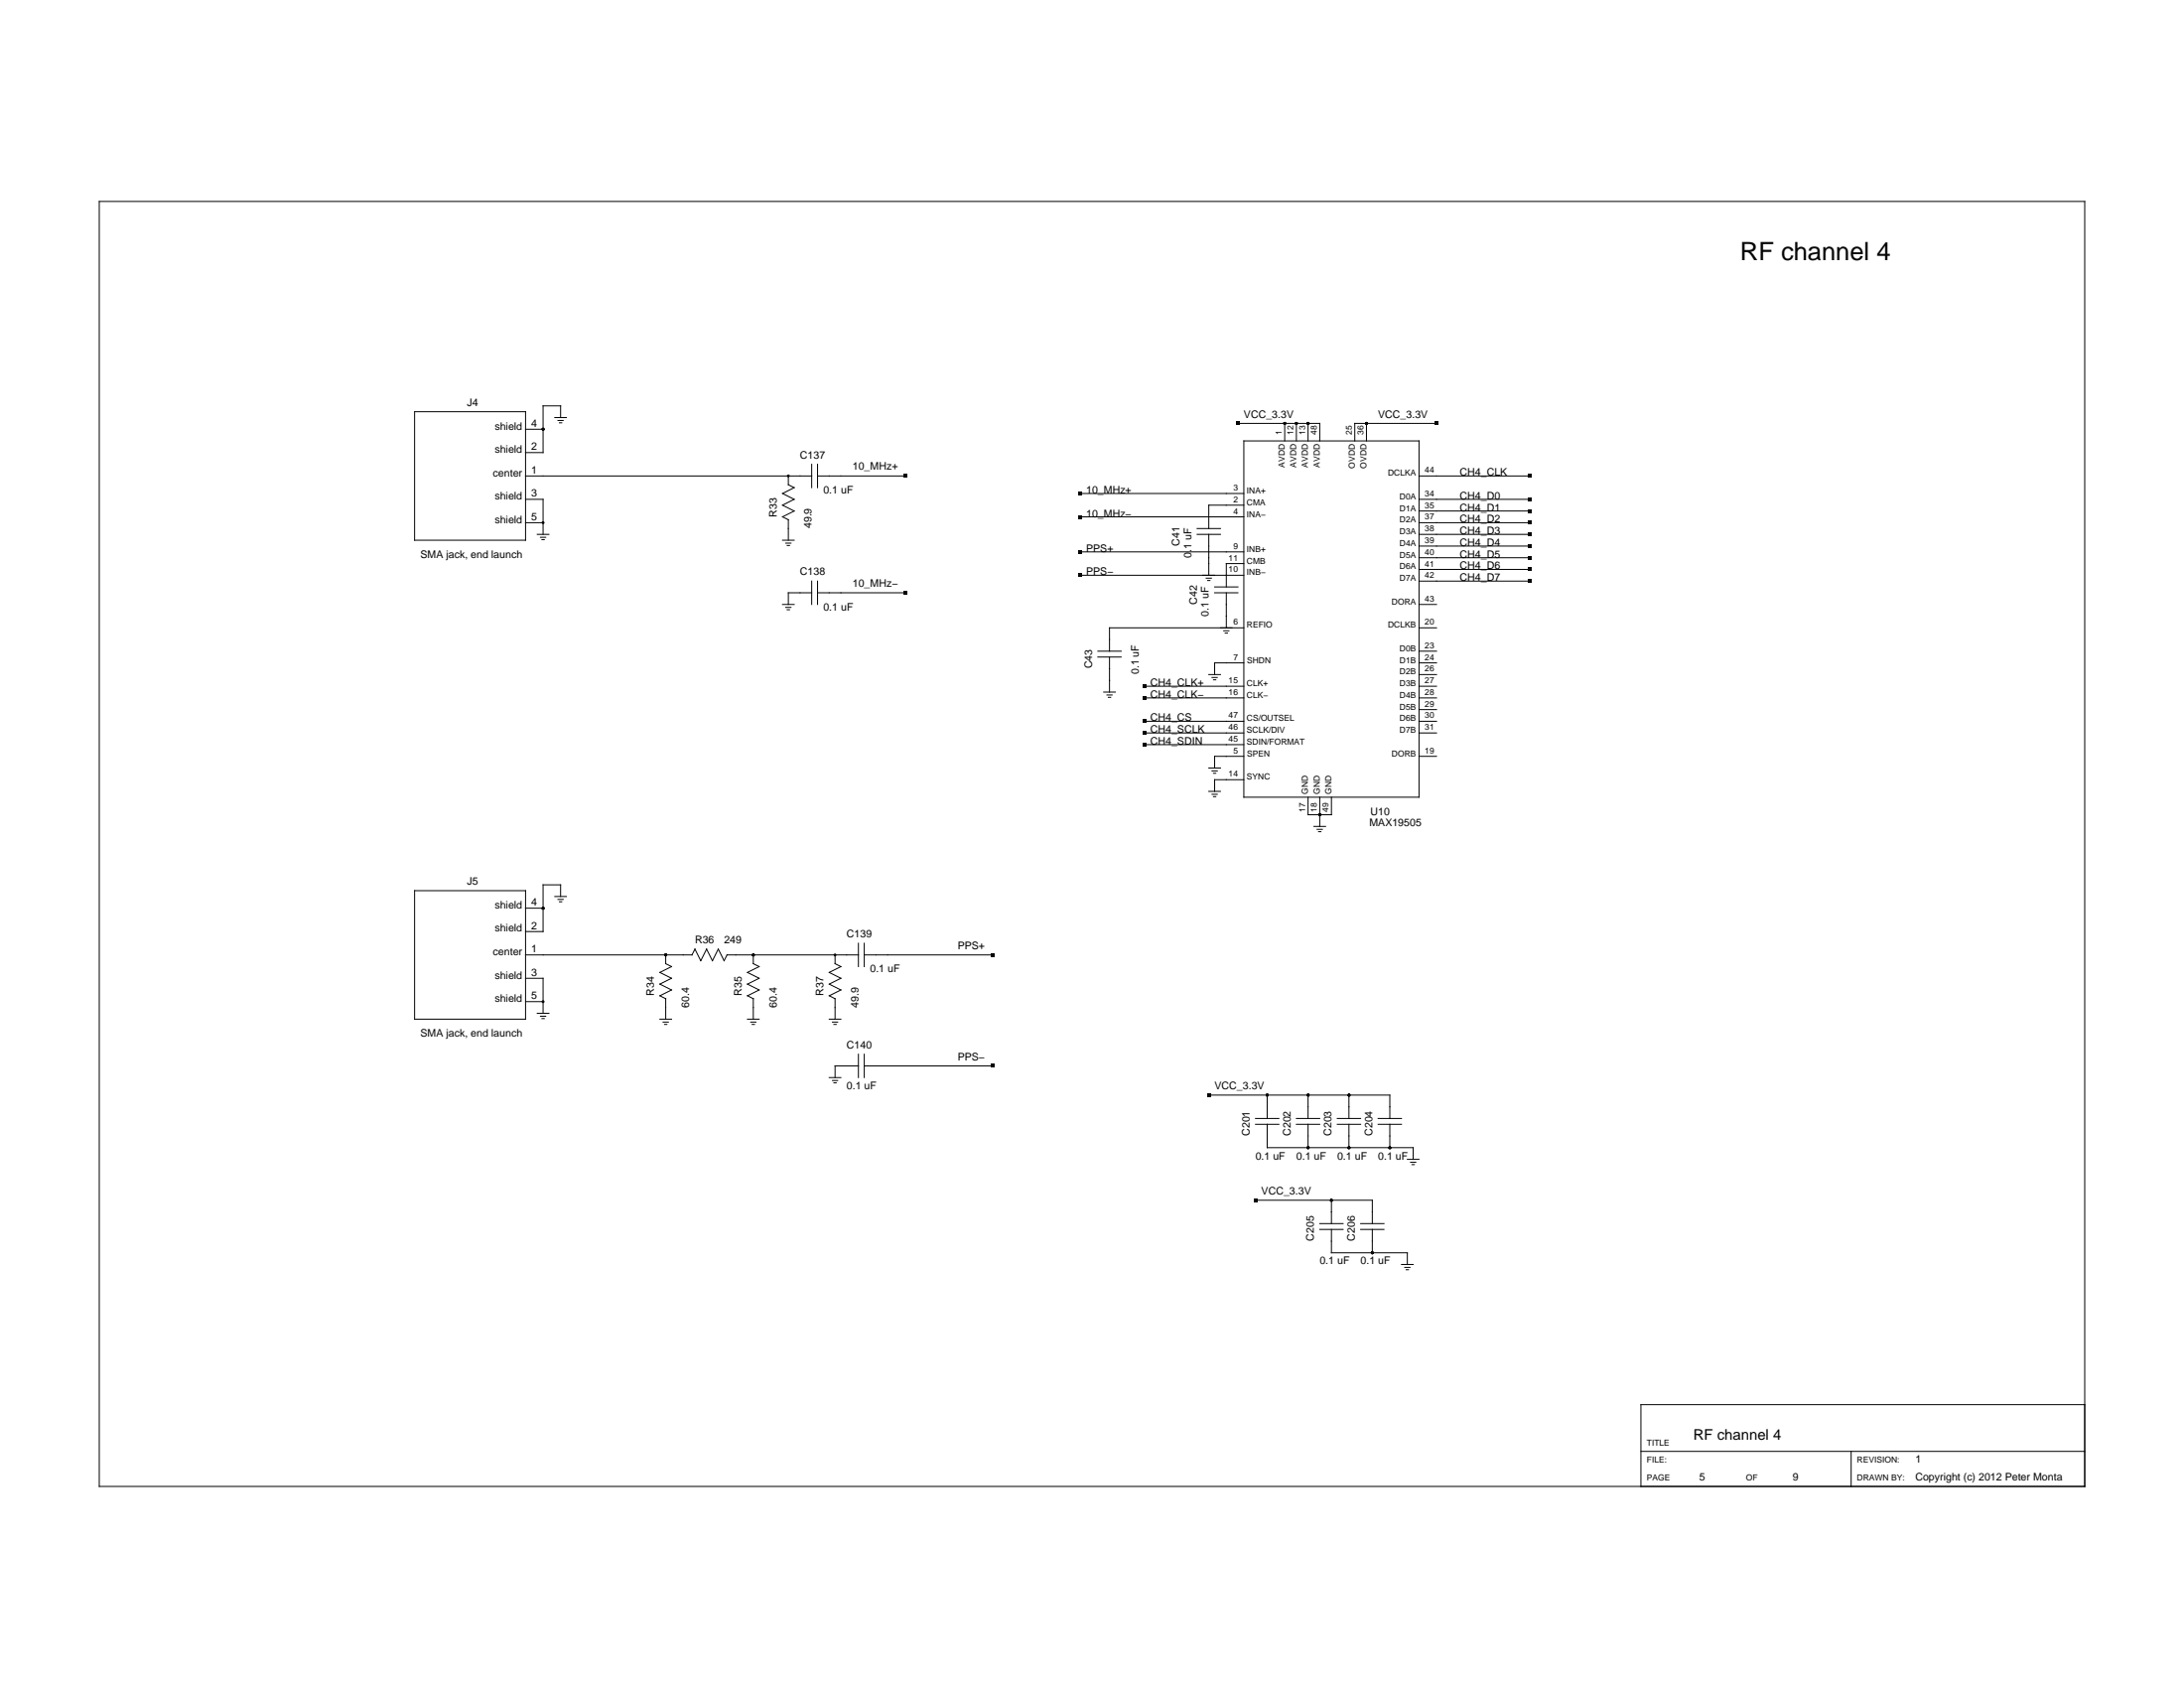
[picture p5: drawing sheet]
<svg xmlns="http://www.w3.org/2000/svg" width="279mm" height="216mm" viewBox="0 0 279 216" stroke-linecap="round" stroke-linejoin="round" font-family="sans-serif">
<g fill="none" stroke="#000" stroke-width=".13">
<path d="M12.7 25.8h254v164.3h-254zM53 52.7h14.2v16.4h-14.2zM67.2 54.9h2.3M71 53.4h1.5M71.4 53.8h.7M71.6 54.1h.3M71.7 53.4v-1.5h-2.2v6h-2.3M103.8 59.4v3M104.6 59.4v3M158.4 54.2h10.4v2.2M159.1 56.4h22.4v45.6h-22.4zM164.4 54.2v2.2"/>
<path d="M165.8 54.2v2.2M167.3 54.2v2.2M174.8 54.2v2.2M183.8 54.2h-10.5v2.2M67.2 63.9h2.3v4.4M67.2 66.9h2.3M67.2 60.9h36.6M68.7 68.3h1.5M69.1 68.7h.7M69.3 69h.3M100.1 77.3h1.5M100.1 69.1h1.5"/>
<path d="M100.5 69.5h.7M100.5 77.7h.7M100.7 69.8h.3M100.7 78h.3M100.9 60.9v1.1l.7 .4-1.5 .7 1.5 .8-1.5 .7 1.5 .8-1.5 .7 .8 .4M100.9 66.5v2.6M103.8 75.8h-2.9v1.5M103.8 74.3v3M104.6 60.9h11.2M104.6 75.8h11.2M104.6 74.3v3M138.2 63.1h20.9"/>
<path d="M138.2 66.1h20.9M138.2 70.6h20.9M138.2 73.6h20.9M153.1 68.3h3M153.1 67.6h3M154.3 74h.7M154.5 74.3h.3M154.6 68.3v5.3M155.4 75.8h3M155.4 75.1h3M156.9 75.8v4.5M159.1 64.6h-4.5v3"/>
<path d="M159.1 72.1h-2.2v3M181.5 63.9h14.2M181.5 65.4h14.2M181.5 66.9h14.2M181.5 68.3h14.2M181.5 69.8h14.2M181.5 71.3h14.2M181.5 72.8h14.2M181.5 74.3h14.2M181.5 60.9h14.2M181.5 77.3h2.3M140.4 83.3h3"/>
<path d="M140.4 84h3M141.2 88.5h1.5M141.6 88.9h.7M141.8 89.2h.3M141.9 84v4.5M146.4 87.8h12.7M146.4 89.3h12.7M146.4 92.3h12.7M146.4 93.7h12.7M146.4 95.2h12.7M154.6 86.3h1.5M154.6 98.2h1.5"/>
<path d="M155.1 86.7h.6M155.1 98.6h.6M155.2 87h.3M155.2 98.9h.3M156.5 80.7h.7M156.7 81h.3M159.1 84.8h-3.7v1.5M159.1 80.3h-17.2v3M159.1 96.7h-3.7v1.5M159.1 99.7h-3.7v1.5M181.5 83.3h2.3M181.5 84.8h2.3"/>
<path d="M181.5 86.3h2.3M181.5 87.8h2.3M181.5 89.3h2.3M181.5 90.8h2.3M181.5 92.3h2.3M181.5 93.7h2.3M181.5 80.3h2.3M181.5 96.7h2.3M53 113.9h14.2v16.5h-14.2zM67.2 116.2h2.3M71 114.7h1.5M71.4 115h.7"/>
<path d="M71.6 115.3h.3M71.7 114.7v-1.5h-2.2v5.9h-2.3M154.6 101.2h1.5M155.1 101.6h.6M155.2 101.9h.3M167.3 102v2.2h3v-2.2M168.1 105.7h1.5M168.5 106.1h.7M168.7 106.4h.3M168.8 102v3.7M67.2 122.1h21.3M67.2 125.1h2.3v4.5"/>
<path d="M67.2 128.1h2.3M68.7 129.6h1.5M69.1 130h.7M69.3 130.3h.3M84.4 130.4h1.5M84.4 127.4l.8 .3v2.7M84.8 130.7h.7M85 131h.3M85.2 122.1v1.2l.7 .3-1.5 .8 1.5 .7-1.5 .8 1.5 .7-1.5 .8M88.5 122.1l.4-.7 .7 1.5 .8-1.5 .7 1.5 .8-1.5 .7 1.5 .4-.8h16.8M95.6 130.4h1.5M95.6 127.4l.8 .3v2.7"/>
<path d="M96 130.7h.7M96.2 131h.3M96.4 122.1v1.2l.7 .3-1.5 .8 1.5 .7-1.5 .8 1.5 .7-1.5 .8M106.1 130.4h1.5M106.1 127.4l.7 .3v2.7M106.1 137.8h1.5M106.5 138.2h.7M106.5 130.7h.7M106.7 138.5h.3M106.7 131h.3M106.8 122.1v1.2l.8 .3-1.5 .8 1.5 .7-1.5 .8 1.5 .7-1.5 .8M109.8 120.6v3"/>
<path d="M109.8 134.8v3M109.8 136.3h-3v1.5M110.6 122.1h16.4M110.6 120.6v3M110.6 134.8v3M110.6 136.3h16.4M154.6 140.1h23.2v3M160.6 143.8h3M160.6 143.1h3M160.6 153.5h15v3M162.1 140.1v3M162.1 143.8v3h18.7v1.5"/>
<path d="M165.8 143.8h3M165.8 143.1h3M167.3 140.1v3M167.3 143.8v3M168.8 157.2h3M168.8 156.5h3M170.3 153.5v3M170.3 157.2v3h9.7v1.5M171.1 143.8h3M171.1 143.1h3M172.6 140.1v3M172.6 143.8v3"/>
<path d="M174.1 157.2h3M174.1 156.5h3M175.6 157.2v3M176.3 143.8h3M176.3 143.1h3M177.8 143.8v3M180 148.3h1.5M180.5 148.7h.6M180.6 149h.3M179.3 161.7h1.5M179.7 162.1h.7M179.9 162.4h.3"/>
<path d="M266.7 179.7h-56.8v10.4M209.9 185.6h56.8M236.8 185.6v4.5"/>
</g>
<g fill="#000">
<path d="M158.2 53.9h.4v.5h-.4zM183.6 53.9h.4v.5h-.4zM115.6 60.7h.4v.4h-.4zM115.6 75.6h.4v.4h-.4zM138 62.9h.4v.4h-.4zM138 65.9h.4v.4h-.4zM138 70.4h.4v.4h-.4zM138 73.4h.4v.4h-.4zM195.5 60.7h.5v.4h-.5zM195.5 63.6h.5v.5h-.5zM195.5 65.1h.5v.5h-.5zM195.5 66.6h.5v.5h-.5z"/>
<path d="M195.5 68.1h.5v.5h-.5zM195.5 69.6h.5v.5h-.5zM195.5 71.1h.5v.5h-.5zM195.5 72.6h.5v.5h-.5zM195.5 74.1h.5v.4h-.5zM146.2 87.5h.4v.5h-.4zM146.2 89h.4v.5h-.4zM146.2 92h.4v.5h-.4zM146.2 93.5h.4v.5h-.4zM146.2 95h.4v.5h-.4zM126.8 121.9h.4v.5h-.4zM126.8 136.1h.4v.5h-.4z"/>
<path d="M154.4 139.8h.5v.5h-.5zM160.4 153.3h.4v.4h-.4z"/>
<circle cx="69.5" cy="54.9" r=".19"/>
<circle cx="164.4" cy="54.2" r=".19"/>
<circle cx="165.8" cy="54.2" r=".19"/>
<circle cx="167.3" cy="54.2" r=".19"/>
<circle cx="174.8" cy="54.2" r=".19"/>
<circle cx="69.5" cy="66.9" r=".19"/>
<circle cx="100.9" cy="60.9" r=".19"/>
<circle cx="69.5" cy="116.2" r=".19"/>
<circle cx="168.8" cy="104.2" r=".19"/>
<circle cx="69.5" cy="128.1" r=".19"/>
<circle cx="85.2" cy="122.1" r=".19"/>
<circle cx="96.4" cy="122.1" r=".19"/>
<circle cx="106.8" cy="122.1" r=".19"/>
<circle cx="162.1" cy="140.1" r=".19"/>
<circle cx="167.3" cy="140.1" r=".19"/>
<circle cx="167.3" cy="146.8" r=".19"/>
<circle cx="170.3" cy="153.5" r=".19"/>
<circle cx="172.6" cy="140.1" r=".19"/>
<circle cx="172.6" cy="146.8" r=".19"/>
<circle cx="177.8" cy="146.8" r=".19"/>
<circle cx="175.6" cy="160.2" r=".19"/>
</g>
<text font-size="3.2" x="222.6" y="33.2">RF channel 4</text>
<text font-size="1.9" x="216.6" y="184.1">RF channel 4</text>
<g font-size="1.3">
<text x="59.8" y="51.9">J4</text>
<text x="159.1" y="53.4">VCC_3.3V</text>
<text x="176.3" y="53.4">VCC_3.3V</text>
<text x="63.3" y="57.9">shield</text>
<text x="63.3" y="54.9">shield</text>
<text x="67.9" y="57.6">2</text>
<text x="67.9" y="54.6">4</text>
<text x="102.3" y="58.6">C137</text>
<text x="63.1" y="60.9">center</text>
<text x="63.3" y="63.9">shield</text>
<text x="67.9" y="63.5">3</text>
<text x="67.9" y="60.5">1</text>
<text x="105.3" y="63.1">0.1 uF</text>
<text x="109.1" y="60.1">10_MHz+</text>
<text x="139" y="63.1">10_MHz+</text>
<text x="186.8" y="60.9">CH4_CLK</text>
<text x="186.8" y="63.9">CH4_D0</text>
<text x="186.8" y="65.4">CH4_D1</text>
<text x="53.8" y="71.3">SMA jack, end launch</text>
<text x="63.3" y="66.9">shield</text>
<text x="67.9" y="66.5">5</text>
<text x="99.4" y="66.1" transform="rotate(-90 99.4 66.1)">R33</text>
<text x="103.8" y="67.6" transform="rotate(-90 103.8 67.6)">49.9</text>
<text x="139" y="66.1">10_MHz−</text>
<text x="139" y="70.6">PPS+</text>
<text x="150.9" y="69.8" transform="rotate(-90 150.9 69.8)">C41</text>
<text x="152.4" y="71.3" transform="rotate(-90 152.4 71.3)">0.1 uF</text>
<text x="186.8" y="66.9">CH4_D2</text>
<text x="186.8" y="68.3">CH4_D3</text>
<text x="186.8" y="69.8">CH4_D4</text>
<text x="186.8" y="71.3">CH4_D5</text>
<text x="102.3" y="73.6">C138</text>
<text x="109.1" y="75.1">10_MHz−</text>
<text x="139" y="73.6">PPS−</text>
<text x="153.1" y="77.3" transform="rotate(-90 153.1 77.3)">C42</text>
<text x="186.8" y="72.8">CH4_D6</text>
<text x="186.8" y="74.3">CH4_D7</text>
<text x="105.3" y="78.1">0.1 uF</text>
<text x="154.6" y="78.8" transform="rotate(-90 154.6 78.8)">0.1 uF</text>
<text x="139.7" y="85.5" transform="rotate(-90 139.7 85.5)">C43</text>
<text x="145.7" y="86.3" transform="rotate(-90 145.7 86.3)">0.1 uF</text>
<text x="147.2" y="87.8">CH4_CLK+</text>
<text x="147.2" y="89.3">CH4_CLK−</text>
<text x="147.2" y="92.3">CH4_CS</text>
<text x="147.2" y="93.7">CH4_SCLK</text>
<text x="147.2" y="95.2">CH4_SDIN</text>
<text x="175.2" y="105.7">MAX19505</text>
<text x="175.3" y="104.2">U10</text>
<text x="59.8" y="113.2">J5</text>
<text x="63.3" y="119.2">shield</text>
<text x="63.3" y="116.2">shield</text>
<text x="67.9" y="118.8">2</text>
<text x="67.9" y="115.8">4</text>
<text x="108.3" y="119.9">C139</text>
<text x="63.1" y="122.2">center</text>
<text x="63.3" y="125.2">shield</text>
<text x="67.9" y="124.8">3</text>
<text x="67.9" y="121.8">1</text>
<text x="88.9" y="120.6">R36</text>
<text x="92.6" y="120.6">249</text>
<text x="111.3" y="124.4">0.1 uF</text>
<text x="122.5" y="121.4">PPS+</text>
<text x="63.3" y="128.2">shield</text>
<text x="67.9" y="127.8">5</text>
<text x="83.7" y="127.4" transform="rotate(-90 83.7 127.4)">R34</text>
<text x="88.2" y="128.9" transform="rotate(-90 88.2 128.9)">60.4</text>
<text x="94.9" y="127.4" transform="rotate(-90 94.9 127.4)">R35</text>
<text x="99.4" y="128.9" transform="rotate(-90 99.4 128.9)">60.4</text>
<text x="105.3" y="127.4" transform="rotate(-90 105.3 127.4)">R37</text>
<text x="109.8" y="128.9" transform="rotate(-90 109.8 128.9)">49.9</text>
<text x="53.8" y="132.6">SMA jack, end launch</text>
<text x="108.3" y="134.1">C140</text>
<text x="122.5" y="135.6">PPS−</text>
<text x="108.3" y="139.3">0.1 uF</text>
<text x="155.4" y="139.3">VCC_3.3V</text>
<text x="159.9" y="145.3" transform="rotate(-90 159.9 145.3)">C201</text>
<text x="160.6" y="148.3">0.1 uF</text>
<text x="165.1" y="145.3" transform="rotate(-90 165.1 145.3)">C202</text>
<text x="165.8" y="148.3">0.1 uF</text>
<text x="170.3" y="145.3" transform="rotate(-90 170.3 145.3)">C203</text>
<text x="171.1" y="148.3">0.1 uF</text>
<text x="175.6" y="145.3" transform="rotate(-90 175.6 145.3)">C204</text>
<text x="176.3" y="148.3">0.1 uF</text>
<text x="161.4" y="152.8">VCC_3.3V</text>
<text x="168.1" y="158.7" transform="rotate(-90 168.1 158.7)">C205</text>
<text x="168.8" y="161.7">0.1 uF</text>
<text x="173.3" y="158.7" transform="rotate(-90 173.3 158.7)">C206</text>
<text x="174.1" y="161.7">0.1 uF</text>
<text x="217.4" y="189.4">5</text>
<text x="229.3" y="189.4">9</text>
<text x="245" y="187.1">1</text>
<text x="245" y="189.4">Copyright (c) 2012 Peter Monta</text>
</g>
<g font-size="1.1">
<text x="164" y="55.6" transform="rotate(-90 164 55.6)">1</text>
<text x="164.4" y="59.8" transform="rotate(-90 164.4 59.8)">AVDD</text>
<text x="165.5" y="55.6" transform="rotate(-90 165.5 55.6)">12</text>
<text x="165.8" y="59.8" transform="rotate(-90 165.8 59.8)">AVDD</text>
<text x="167" y="55.6" transform="rotate(-90 167 55.6)">13</text>
<text x="167.3" y="59.8" transform="rotate(-90 167.3 59.8)">AVDD</text>
<text x="168.5" y="55.6" transform="rotate(-90 168.5 55.6)">48</text>
<text x="168.8" y="59.8" transform="rotate(-90 168.8 59.8)">AVDD</text>
<text x="172.9" y="55.6" transform="rotate(-90 172.9 55.6)">25</text>
<text x="173.3" y="59.9" transform="rotate(-90 173.3 59.9)">OVDD</text>
<text x="174.4" y="55.6" transform="rotate(-90 174.4 55.6)">36</text>
<text x="174.8" y="59.9" transform="rotate(-90 174.8 59.9)">OVDD</text>
<text x="157.8" y="64.2">2</text>
<text x="157.8" y="62.7">3</text>
<text x="157.8" y="65.7">4</text>
<text x="159.5" y="64.6">CMA</text>
<text x="159.5" y="63.1">INA+</text>
<text x="177.6" y="60.9">DCLKA</text>
<text x="179.1" y="63.9">D0A</text>
<text x="179.1" y="65.4">D1A</text>
<text x="182.3" y="63.5">34</text>
<text x="182.3" y="65">35</text>
<text x="182.3" y="60.5">44</text>
<text x="157.2" y="71.7">11</text>
<text x="157.8" y="70.2">9</text>
<text x="159.5" y="66.1">INA−</text>
<text x="159.5" y="70.6">INB+</text>
<text x="179.1" y="66.9">D2A</text>
<text x="179.1" y="68.3">D3A</text>
<text x="179.1" y="69.8">D4A</text>
<text x="179.1" y="71.3">D5A</text>
<text x="182.3" y="66.5">37</text>
<text x="182.3" y="68">38</text>
<text x="182.3" y="69.5">39</text>
<text x="182.3" y="71">40</text>
<text x="157.2" y="73.2">10</text>
<text x="159.5" y="72.1">CMB</text>
<text x="159.5" y="73.6">INB−</text>
<text x="178" y="77.3">DORA</text>
<text x="179.1" y="72.8">D6A</text>
<text x="179.1" y="74.3">D7A</text>
<text x="182.3" y="72.5">41</text>
<text x="182.3" y="74">42</text>
<text x="182.3" y="76.9">43</text>
<text x="157.8" y="79.9">6</text>
<text x="159.5" y="80.3">REFIO</text>
<text x="177.6" y="80.3">DCLKB</text>
<text x="179.1" y="83.3">D0B</text>
<text x="182.3" y="82.9">23</text>
<text x="182.3" y="79.9">20</text>
<text x="157.2" y="87.4">15</text>
<text x="157.2" y="88.9">16</text>
<text x="157.8" y="84.4">7</text>
<text x="159.5" y="87.8">CLK+</text>
<text x="159.5" y="89.3">CLK−</text>
<text x="159.5" y="84.8">SHDN</text>
<text x="179.1" y="84.8">D1B</text>
<text x="179.1" y="86.3">D2B</text>
<text x="179.1" y="87.8">D3B</text>
<text x="179.1" y="89.3">D4B</text>
<text x="182.3" y="84.4">24</text>
<text x="182.3" y="85.9">26</text>
<text x="182.3" y="87.4">27</text>
<text x="182.3" y="88.9">28</text>
<text x="157.2" y="91.9">47</text>
<text x="157.2" y="93.4">46</text>
<text x="157.2" y="94.9">45</text>
<text x="159.5" y="92.3">CS/OUTSEL</text>
<text x="159.5" y="93.7">SCLK/DIV</text>
<text x="159.5" y="95.2">SDIN/FORMAT</text>
<text x="179.1" y="90.8">D5B</text>
<text x="179.1" y="92.3">D6B</text>
<text x="179.1" y="93.7">D7B</text>
<text x="182.3" y="90.4">29</text>
<text x="182.3" y="91.9">30</text>
<text x="182.3" y="93.4">31</text>
<text x="157.2" y="99.4">14</text>
<text x="157.8" y="96.4">5</text>
<text x="159.5" y="99.7">SYNC</text>
<text x="159.5" y="96.8">SPEN</text>
<text x="167.3" y="101.6" transform="rotate(-90 167.3 101.6)">GND</text>
<text x="168.8" y="101.6" transform="rotate(-90 168.8 101.6)">GND</text>
<text x="170.3" y="101.6" transform="rotate(-90 170.3 101.6)">GND</text>
<text x="178" y="96.7">DORB</text>
<text x="182.3" y="96.4">19</text>
<text x="167" y="103.9" transform="rotate(-90 167 103.9)">17</text>
<text x="168.5" y="103.9" transform="rotate(-90 168.5 103.9)">18</text>
<text x="170" y="103.9" transform="rotate(-90 170 103.9)">49</text>
<text x="210.7" y="184.9">TITLE</text>
<text x="210.7" y="187.1">FILE:</text>
<text x="210.7" y="189.4">PAGE</text>
<text x="223.4" y="189.4">OF</text>
<text x="237.6" y="187.1">REVISION:</text>
<text x="237.6" y="189.4">DRAWN BY:</text>
</g>
</svg>
